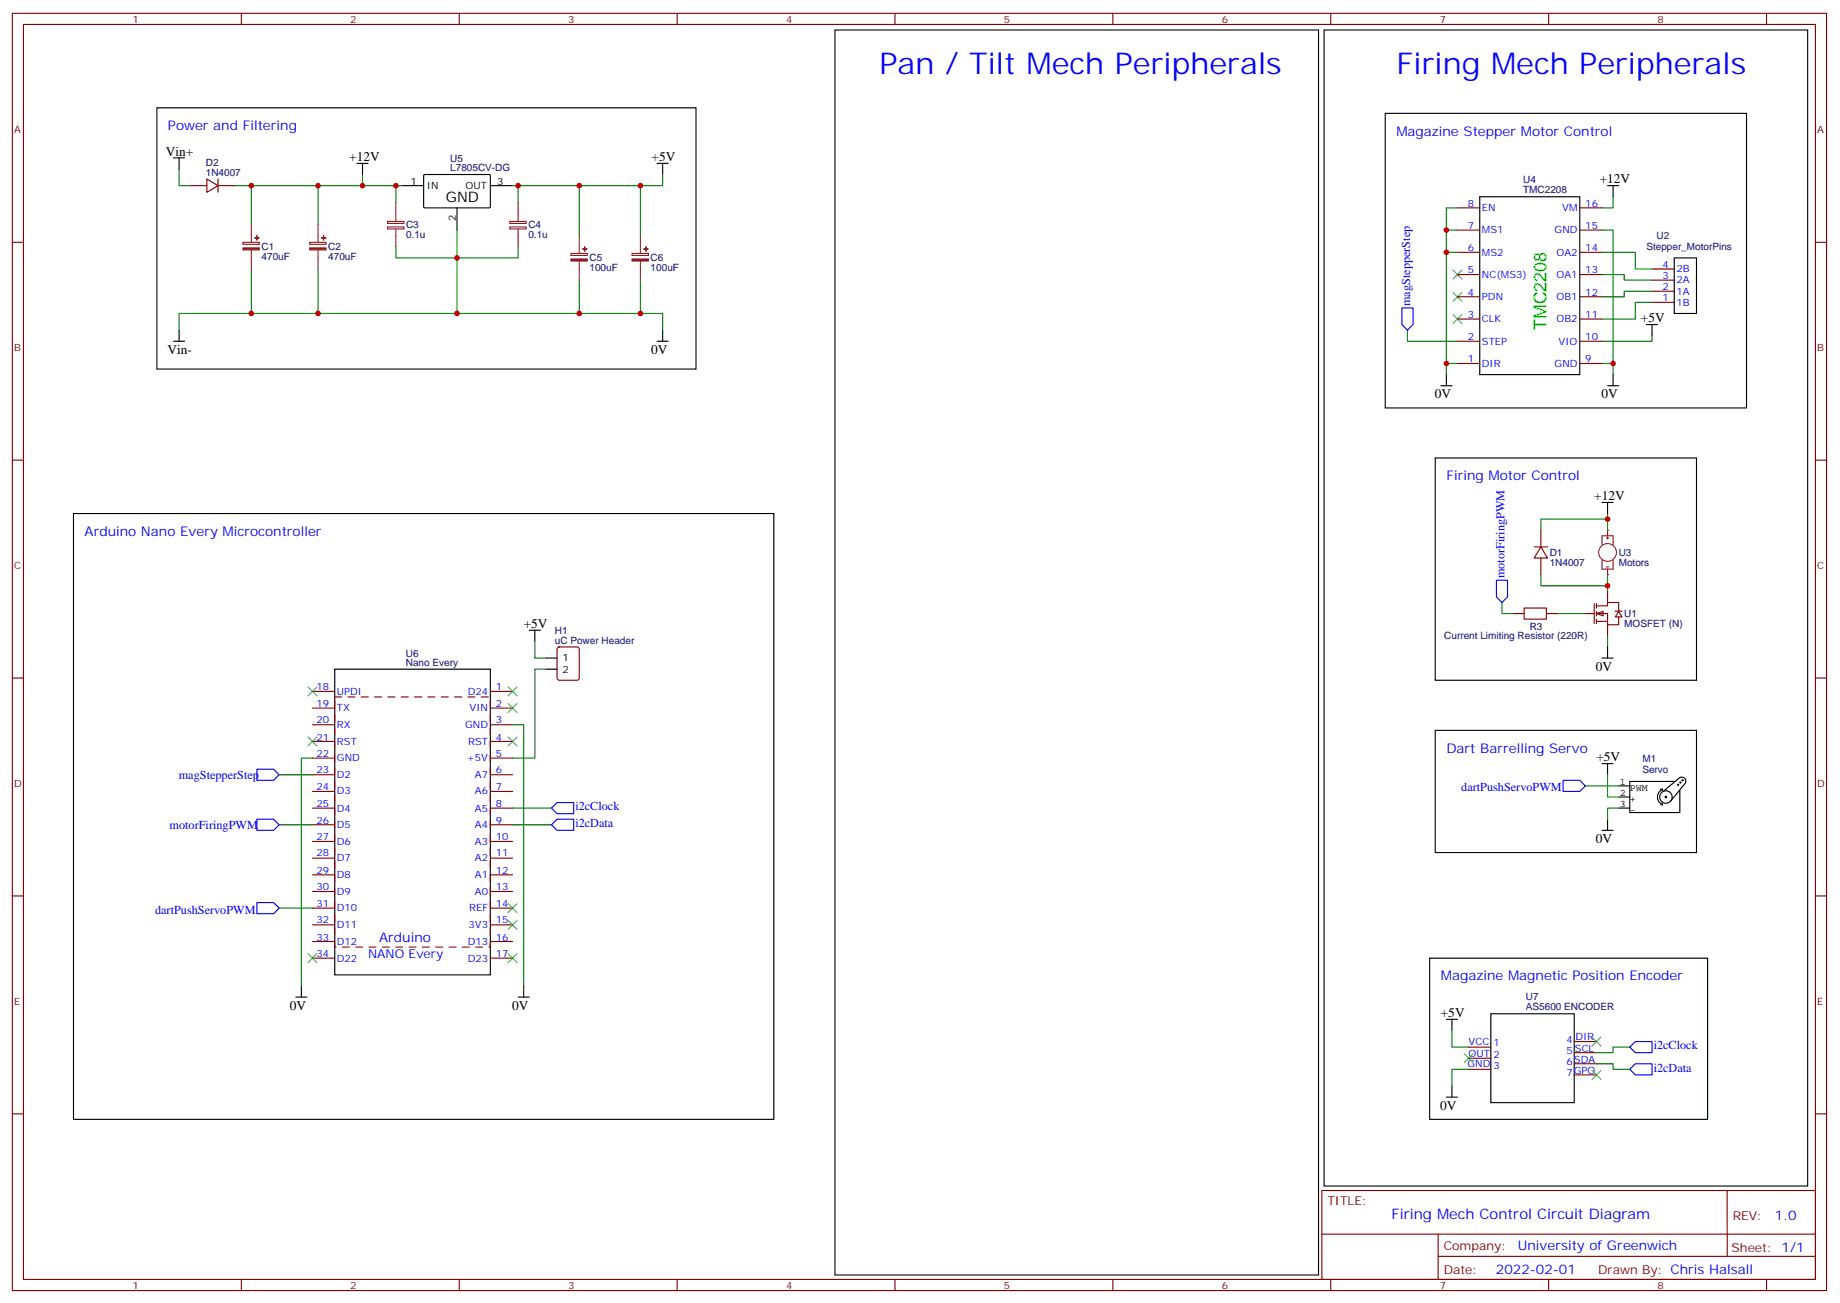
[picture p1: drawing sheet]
<svg xmlns="http://www.w3.org/2000/svg" width="584mm" height="414mm" viewBox="0 0 584 414" stroke-linecap="round" stroke-linejoin="round" font-family="sans-serif">
<g fill="none" stroke="#000" stroke-width=".35">
<path d="M49.8 34.2h171.1v82.9h-171.1zM439.6 36h114.6v93.5h-114.6zM55.1 50.1h3.5M56.8 50.1v3.5M113.3 51.9h3.5M115 51.9v3.5M510.2 58.9h3.5M511.9 58.9v3.5M469.6 62.4h31.7v56.5h-31.7zM55.1 108.3h3.5M56.8 104.8v3.5M208.5 108.3h3.6"/>
<path d="M210.3 104.8v3.5M459 118.9v3.5M511.9 118.9v3.5M522.5 103h3.5M524.3 103v3.5M457.2 122.4h3.6M510.2 122.4h3.5M455.5 145.3h82.9v70.6h-82.9zM508.4 208.8h3.5M510.2 205.3v3.5"/>
</g>
<g fill="none" stroke="#008700" stroke-width=".35">
<path d="M56.8 53.6v5.3h3.6M79.8 58.9v12.4M100.9 58.9v12.4M115 55.4v3.5h-40.5M508.4 73h3.5v45.9M511.9 62.4v3.6h-3.5M79.8 85.4v14.1h-23v5.3M100.9 85.4v14.1h-21.1M508.4 87.1h7v1.8h8.9M508.4 80.1h10.6v5.3h5.3M524.3 96h-5.3v5.2h-10.6M524.3 92.4h-8.9v1.8h-7"/>
<path d="M446.7 104.8v3.5h15.8M462.5 115.4h-3.5v3.5M508.4 115.4h3.5M524.3 106.5v1.8h-15.9M510.2 164.7h-21.2v3.6M510.2 163v5.3M476.6 191.2v3.5h3.6M489 182.4v3.5h21.2M494.3 194.7h8.8M510.2 182.4v5.3M510.2 201.8v3.5"/>
</g>
<g fill="none" stroke="#8c2424" stroke-width=".35">
<path d="M77.1 76.9h5.2v.6h-5.2zM79.8 71.3v5.6M79.8 79.4v6M98.3 76.9h5.2v.6h-5.2zM100.9 71.3v5.6M100.9 79.4v6M508.4 172.9v-2.9h3.5v2.9M508.4 177.8v2.8h3.5v-2.8M509.8 170.7h.7M509.8 179.9h.7M510.2 168.3v1.7M510.2 170.4v.7"/>
<path d="M510.2 180.6v1.8"/>
<circle cx="510.2" cy="175.3" r="2.82"/>
</g>
<g fill="#8c2424" stroke="#8c2424" stroke-width=".35">
<path d="M98.3 78.7h5.2v.6h-5.2z"/>
<path d="M102 75.5h1.4z"/>
<path d="M102.7 74.8v1.4z"/>
<path d="M77.1 78.7h5.2v.6h-5.2z"/>
<path d="M80.8 75.5h1.4z"/>
<path d="M81.5 74.8v1.4z"/>
</g>
<g fill="none" stroke="#870000" stroke-width=".35">
<path d="M60.4 58.9h5.3M65.7 56.8l3.5 2.1-3.5 2.1zM69.2 56.8v4.2M69.2 58.9h5.3M462.5 73h7.1M462.5 66h7.1M501.3 73h7.1M501.3 66h7.1M462.5 94.2h7.1M462.5 87.1h7.1M462.5 80.1h7.1M501.3 94.2h7.1"/>
<path d="M501.3 87.1h7.1M501.3 80.1h7.1M462.5 115.4h7.1M462.5 108.3h7.1M462.5 101.2h7.1M501.3 115.4h7.1M501.3 108.3h7.1M501.3 101.2h7.1M486.9 173.6h4.2M489 173.6l2.1 3.5h-4.2zM489 168.3v5.3M489 177.1v5.3"/>
<path d="M480.2 194.7h3.5M490.7 194.7h3.6"/>
</g>
<path d="M444.9 97.7h3.5v5.3l-1.7 1.8-1.8-1.8zM474.9 184.1h3.5v5.3l-1.8 1.8-1.7-1.8z" fill="none" stroke="#00f" stroke-width=".35"/>
<path d="M461.1 99.8l2.8 2.9M461.1 92.8l2.8 2.8M461.1 85.7l2.8 2.8M463.9 99.8l-2.8 2.9M463.9 92.8l-2.8 2.8M463.9 85.7l-2.8 2.8" fill="none" stroke="#3c3" stroke-width=".35"/>
<path d="M483.7 193h7v3.5h-7z" fill="none" stroke="#a10000" stroke-width=".35"/>
<g fill="#8c2424">
<circle cx="510.2" cy="168.3" r=".18"/>
<circle cx="510.2" cy="182.4" r=".18"/>
</g>
<path d="M524.3 96h7M524.3 92.4h7M524.3 88.9h7M524.3 85.4h7" fill="none" stroke="#870000" stroke-width=".35"/>
<path d="M531.3 81.8h7.1v17.7h-7.1z" fill="none" stroke="#000" stroke-width=".35"/>
<path d="M506.6 194.7l2.1-.7v1.4z" fill="#fff" stroke="#870000" stroke-width=".35"/>
<g fill="none" stroke="#870000" stroke-width=".35">
<path d="M3.9 4.2h575.7v405.4h-575.7zM7.4 7.8h568.7v398.2h-568.7zM76.6 4.2v3.6M145.7 4.2v3.6M214.9 4.2v3.6M284 4.2v3.6M353.2 4.2v3.6M422.3 4.2v3.6M491.5 4.2v3.6M560.6 4.2v3.6M3.9 76.9h3.5M576.1 76.9h3.5"/>
<path d="M3.9 146h3.5M576.1 146h3.5M503.1 194.7h2.8M505.9 191.6v6.3M506.6 192.3h3.6v-1.1h3.5v2.8M506.6 194.7h3.6v3.6h3.5v-2.5M506.6 197.2h3.6M506.6 191.6v1.4M506.6 194v1.4M506.6 196.5v1.4M510.2 187.7v3.5M510.2 198.3v3.5"/>
<path d="M512.5 193.9h2.3M513.7 194l1 1.8h-2.1zM3.9 215.2h3.5M99.2 219.4h7M155.6 219.4h7.1M177 205.5l.5-.2h5.6l.7 .4v9.5l-.4 .6-5.9 .1-.7-.5v-9.4zM576.1 215.2h3.5M99.2 224.7h7M99.2 230h7M99.2 235.3h7M155.6 224.7h7.1M155.6 230h7.1"/>
<path d="M155.6 235.3h7.1M99.2 240.6h7M99.2 245.9h7M99.2 251.2h7M99.2 256.5h7M155.6 240.6h7.1M155.6 245.9h7.1M155.6 251.2h7.1M155.6 256.5h7.1M99.2 261.8h7M99.2 267.1h7M99.2 272.3h7"/>
<path d="M99.2 277.6h7M155.6 261.8h7.1M155.6 267.1h7.1M155.6 272.3h7.1M155.6 277.6h7.1M3.9 284.3h3.5M99.2 282.9h7M99.2 288.2h7M99.2 293.5h7M99.2 298.8h7M155.6 282.9h7.1M155.6 288.2h7.1"/>
<path d="M155.6 293.5h7.1M155.6 298.8h7.1M576.1 284.3h3.5M99.2 304.1h7M155.6 304.1h7.1M466.1 339.4h7M466.1 335.8h7M466.1 332.3h7M499.6 337.6h7M499.6 334.1h7M499.6 330.6h7M3.9 353.5h3.5"/>
<path d="M499.6 341.1h7M576.1 353.5h3.5M419.5 377.8h156.6v28.2h-156.6zM548.1 377.8v20.9M419.5 391.7h156.5M456.4 398.7h119.6M456.4 391.7v14.1M76.6 406v3.6M145.7 406v3.6M214.9 406v3.6M284 406v3.6M353.2 406v3.6"/>
<path d="M422.3 406v3.6M491.5 406v3.6M560.6 406v3.6"/>
</g>
<g fill="none" stroke="#000" stroke-width=".35">
<path d="M265 9.5h153.4v395.1h-153.4zM420.2 9.5h153.5v366.9h-153.5zM127.4 58.9h7M134.5 55.6l.3-.2h20.6l.2 .3v10.1l-.3 .2-20.7-.1-.2-.3zM155.6 58.9h7.1M208.5 51.9h3.6M210.3 51.9v3.5M145 66v7M508.4 159.5h3.5M510.2 159.5v3.5M23.3 163h222.3v192.2h-222.3zM106.2 212.4h49.4v97h-49.4z"/>
<path d="M168 200h3.5M169.7 200v3.6M173.2 208.8h3.6M173.2 212.4h3.6M455.5 231.8h82.9v38.8h-82.9zM508.4 242.4h3.5M510.2 242.4v3.5M510.2 260v3.5M513.7 249.4h3.5M513.7 252.9h3.5M513.7 256.5h3.5M526.9 250.5h.7"/>
<path d="M527.1 255.4h.5M527.4 254.9l.2 .5M527.6 250.5l-.2 .5M527.6 250.5a2.68 2.68 0 0 0-1.6 2.4 2.68 2.68 0 0 0 1.6 2.5M527.8 251.2l5.3-4.4a1.31 1.31 0 0 1 1.5 .2 1.31 1.31 0 0 1 .2 1.5l-4.7 5.9M528.9 252.9l-.2-.2-.3 .2 .5 .2M530.6 252.9a1.98 1.98 0 0 0-2.9-1.7 1.98 1.98 0 0 0-.1 3.4 1.98 1.98 0 0 0 3-1.5M531.3 248h-14.1v9.9h15.9v-7.1M532.7 249.1l-.1-.2-.2 .2 .3 .1M533.4 248.4l-.1-.2-.2 .2 .3 .1M534.1 247.6l-.1-.1-.2 .1 .3 .2M508.4 263.5h3.5"/>
<path d="M93.9 316.4h3.5M95.6 312.9v3.5M164.4 316.4h3.6M166.2 312.9v3.5M453.7 304.1h88.2v51.1h-88.2zM459 323.5h3.5M460.8 323.5v3.5M473.1 321.7h26.5v28.3h-26.5zM459 348.2h3.5M460.8 344.7v3.5"/>
</g>
<g fill="none" stroke="#008700" stroke-width=".35">
<path d="M115 58.9h12.4M125.6 58.9v5.3M164.4 58.9v5.3M183.8 58.9v15.9M203.2 58.9v15.9M210.3 55.4v3.5h-47.6M125.6 78.3v3.5h38.8v-3.5M145 73v26.5M462.5 73h-3.5v7.1M462.5 66h-3.5v7M100.9 99.5h44.1M183.8 88.9v10.6h-38.8"/>
<path d="M203.2 88.9v10.6h-19.4M203.2 99.5h7.1v5.3M462.5 80.1h-3.5v35.3M169.7 203.6v5.2h3.5M173.2 212.4h-3.5v28.2h-7M162.7 230h3.5v82.9M88.6 245.9h10.6M99.2 240.6h-3.6v72.3M162.7 256.5h12.3M503.1 249.4h10.6M510.2 245.9v7h3.5M513.7 256.5h-3.5v3.5"/>
<path d="M88.6 261.8h10.6M162.7 261.8h12.3M88.6 288.2h10.6M460.8 327v5.3h5.3M466.1 339.4h-5.3v5.3M506.6 337.6h5.3v1.8h5.3M517.2 332.3h-5.3v1.8h-5.3"/>
</g>
<g fill="none" stroke="#8c2424" stroke-width=".35">
<path d="M123 70.3h5.2v.6h-5.2zM123 72h5.2v.7h-5.2zM125.6 64.2v6M125.6 72.7v5.6M161.8 70.3h5.2v.6h-5.2zM161.8 72h5.2v.7h-5.2zM164.4 64.2v6M164.4 72.7v5.6M183.8 74.8v5.6M203.2 74.8v5.6M181.2 80.4h5.2v.7h-5.2zM183.8 82.9v6"/>
<path d="M200.6 80.4h5.2v.7h-5.2zM203.2 82.9v6"/>
</g>
<g fill="#8c2424" stroke="#8c2424" stroke-width=".35">
<path d="M181.2 82.2h5.2v.6h-5.2z"/>
<path d="M184.9 79l1.4 .1z"/>
<path d="M185.6 78.3v1.4z"/>
<path d="M200.6 82.2h5.2v.6h-5.2z"/>
<path d="M204.3 79l1.4 .1z"/>
<path d="M205 78.3v1.4z"/>
</g>
<path d="M106.2 221.2h49.4v79.4h-49.4z" fill="none" stroke="#900" stroke-width=".35" stroke-dasharray="2.1 2.1"/>
<g fill="none" stroke="#3c3" stroke-width=".35">
<path d="M97.8 218l2.8 2.8M100.6 218l-2.8 2.8M161.3 218l2.8 2.8M164.1 218l-2.8 2.8M97.8 233.9l2.8 2.8M100.6 233.9l-2.8 2.8M161.3 233.9l2.8 2.8M161.3 223.3l2.8 2.8M164.1 233.9l-2.8 2.8M164.1 223.3l-2.8 2.8M161.3 292.1l2.8 2.8M161.3 286.8l2.8 2.8"/>
<path d="M164.1 292.1l-2.8 2.8M164.1 286.8l-2.8 2.8M97.8 302.7l2.8 2.8M100.6 302.7l-2.8 2.8M161.3 302.7l2.8 2.8M164.1 302.7l-2.8 2.8M464.6 334.4l2.9 2.9M467.5 334.4l-2.9 2.9M505.2 329.1l2.8 2.9M505.2 339.7l2.8 2.8M508 329.1l-2.8 2.9M508 339.7l-2.8 2.8"/>
</g>
<path d="M81.5 244.1h5.3l1.8 1.8-1.8 1.7h-5.3zM81.5 260h5.3l1.8 1.8-1.8 1.7h-5.3zM175 256.5l1.8-1.8h5.3v3.5h-5.3zM496 247.6h5.3l1.8 1.8-1.8 1.8h-5.3zM175 261.8l1.8-1.8h5.3v3.5h-5.3zM81.5 286.5h5.3l1.8 1.7-1.8 1.8h-5.3zM517.2 339.4l1.8-1.8h5.3v3.5h-5.3zM517.2 332.3l1.8-1.7h5.3v3.5h-5.3z" fill="none" stroke="#00f" stroke-width=".35"/>
<g fill="#c00">
<circle cx="79.8" cy="99.5" r=".88"/>
<circle cx="100.9" cy="58.9" r=".88"/>
<circle cx="79.8" cy="58.9" r=".88"/>
<circle cx="510.2" cy="185.9" r=".88"/>
<circle cx="510.2" cy="164.7" r=".88"/>
<circle cx="511.9" cy="115.4" r=".88"/>
<circle cx="115" cy="58.9" r=".88"/>
<circle cx="125.6" cy="58.9" r=".88"/>
<circle cx="145" cy="81.8" r=".88"/>
<circle cx="164.4" cy="58.9" r=".88"/>
<circle cx="145" cy="99.5" r=".88"/>
<circle cx="183.8" cy="99.5" r=".88"/>
<circle cx="183.8" cy="58.9" r=".88"/>
<circle cx="203.2" cy="58.9" r=".88"/>
<circle cx="100.9" cy="99.5" r=".88"/>
<circle cx="203.2" cy="99.5" r=".88"/>
<circle cx="459" cy="115.4" r=".88"/>
<circle cx="459" cy="80.1" r=".88"/>
<circle cx="459" cy="73" r=".88"/>
</g>
<g font-size="9.5" fill="#00f">
<text x="279.1" y="23.6">Pan / Tilt Mech Peripherals</text>
<text x="443.1" y="23.6">Firing Mech Peripherals</text>
</g>
<text font-size="5.6" fill="#0f0" x="490.7" y="104.8" transform="rotate(-90 490.7 104.8)">TMC2208</text>
<text font-size="4.6" x="141.5" y="64.2">GND</text>
<text font-size="4.6" fill="#00f" x="441.6" y="386.9">Firing Mech Control Circuit Diagram</text>
<g font-size="4.2" fill="#00f">
<text x="53.3" y="41.3">Power and Filtering</text>
<text x="443.1" y="43">Magazine Stepper Motor Control</text>
<text x="459" y="152.4">Firing Motor Control</text>
<text x="26.8" y="170">Arduino Nano Every Microcontroller</text>
<text x="459" y="238.8">Dart Barrelling Servo</text>
<text x="120.3" y="298.8">Arduino</text>
<text x="457.2" y="311.1">Magazine Magnetic Position Encoder</text>
<text x="563.3" y="387.1">1.0</text>
<text x="481.7" y="396.6">University of Greenwich</text>
<text x="474.7" y="404.5">2022-02-01</text>
</g>
<g font-size="4.2">
<text x="52.6" y="49.4">Vin+</text>
<text x="110.8" y="51.2">+12V</text>
<text x="206.8" y="51.2">+5V</text>
<text x="507.7" y="58.2">+12V</text>
<text x="520.7" y="102.3">+5V</text>
<text x="53.1" y="112.3">Vin-</text>
<text x="206.6" y="112.3">0V</text>
<text x="455.3" y="126.4">0V</text>
<text x="508.2" y="126.4">0V</text>
<text x="505.9" y="158.7">+12V</text>
<text x="166.2" y="199.3">+5V</text>
<text x="506.5" y="212.8">0V</text>
<text x="506.6" y="241.7">+5V</text>
<text x="506.5" y="267.5">0V</text>
<text x="91.9" y="320.4">0V</text>
<text x="162.5" y="320.4">0V</text>
<text x="457.2" y="322.8">+5V</text>
<text x="457.1" y="352.1">0V</text>
</g>
<g font-size="3.9" fill="#00f">
<text x="447.5" y="97.1" transform="rotate(-90 447.5 97.1)">magStepperStep</text>
<text x="477.4" y="183.5" transform="rotate(-90 477.4 183.5)">motorFiringPWM</text>
<text x="56.7" y="247.4">magStepperStep</text>
<text x="463.7" y="251.2">dartPushServoPWM</text>
<text x="182.6" y="257.2">i2cClock</text>
<text x="53.8" y="263">motorFiringPWM</text>
<text x="182.6" y="262.5">i2cData</text>
<text x="49.2" y="290">dartPushServoPWM</text>
<text x="116.8" y="304.1">NANO Every</text>
<text x="524.8" y="333">i2cClock</text>
<text x="524.8" y="340.1">i2cData</text>
</g>
<g font-size="3.9" fill="#800">
<text x="421.3" y="382.4">TITLE:</text>
<text x="549.9" y="387.1">REV:</text>
<text x="458.2" y="396.6">Company:</text>
<text x="549.5" y="397.2">Sheet: 1/1</text>
<text x="458.2" y="404.3">Date:</text>
<text x="507.2" y="404.4">Drawn By: Chris Halsall</text>
</g>
<g font-size="3.2" fill="#800">
<text x="42" y="7.2">1</text>
<text x="111.2" y="7.2">2</text>
<text x="180.3" y="7.2">3</text>
<text x="249.4" y="7.2">4</text>
<text x="318.6" y="7.2">5</text>
<text x="387.7" y="7.2">6</text>
<text x="456.9" y="7.2">7</text>
<text x="526" y="7.2">8</text>
<text x="4.4" y="42.3">A</text>
<text x="576.7" y="42.3">A</text>
<text x="4.4" y="111.5">B</text>
<text x="576.7" y="111.5">B</text>
<text x="4.4" y="180.6">C</text>
<text x="576.7" y="180.6">C</text>
<text x="4.4" y="249.8">D</text>
<text x="576.7" y="249.8">D</text>
<text x="4.4" y="318.9">E</text>
<text x="576.7" y="318.9">E</text>
<text x="42" y="409">1</text>
<text x="111.2" y="409">2</text>
<text x="180.3" y="409">3</text>
<text x="249.4" y="409">4</text>
<text x="318.6" y="409">5</text>
<text x="387.7" y="409">6</text>
<text x="456.9" y="409">7</text>
<text x="526" y="409">8</text>
</g>
<g font-size="3.2" fill="#000080">
<text x="65.3" y="52.6">D2</text>
<text x="142.9" y="51.3">U5</text>
<text x="65.3" y="55.7">1N4007</text>
<text x="142.9" y="54.2">L7805CV-DG</text>
<text x="483.4" y="58.2">U4</text>
<text x="483.4" y="61.4">TMC2208</text>
<text x="128.9" y="75.6">0.1u</text>
<text x="128.9" y="72.4">C3</text>
<text x="167.7" y="75.6">0.1u</text>
<text x="167.7" y="72.4">C4</text>
<text x="525.7" y="75.9">U2</text>
<text x="83" y="82.5">470uF</text>
<text x="83" y="79.4">C1</text>
<text x="104.2" y="82.5">470uF</text>
<text x="104.2" y="79.4">C2</text>
<text x="187.1" y="82.9">C5</text>
<text x="206.5" y="82.9">C6</text>
<text x="522.5" y="79.4">Stepper_MotorPins</text>
<text x="187.1" y="86.1">100uF</text>
<text x="206.5" y="86.1">100uF</text>
<text x="491.8" y="179.7">1N4007</text>
<text x="491.8" y="176.5">D1</text>
<text x="513.7" y="179.7">Motors</text>
<text x="513.7" y="176.5">U3</text>
<text x="515.5" y="195.9">U1</text>
<text x="176.1" y="201.1">H1</text>
<text x="458.3" y="202.9">Current Limiting Resistor (220R)</text>
<text x="485.5" y="200">R3</text>
<text x="515.5" y="199.1">MOSFET (N)</text>
<text x="128.8" y="208.4">U6</text>
<text x="176.1" y="204.3">uC Power Header</text>
<text x="128.8" y="211.3">Nano Every</text>
<text x="521.2" y="245.2">Servo</text>
<text x="521.2" y="241.8">M1</text>
<text x="484.2" y="317.5">U7</text>
<text x="484.2" y="320.7">AS5600 ENCODER</text>
</g>
<g font-size="3.2">
<text x="130.3" y="58.6">1</text>
<text x="135.5" y="60">IN</text>
<text x="147.8" y="60">OUT</text>
<text x="157.7" y="58.6">3</text>
<text x="144.7" y="70.1" transform="rotate(-90 144.7 70.1)">2</text>
<text x="178.5" y="209.9">1</text>
<text x="178.5" y="213.4">2</text>
<text x="514" y="249.1">1</text>
<text x="517.2" y="250.9">PWM</text>
<text x="514" y="252.6">2</text>
<text x="514" y="256.1">3</text>
<text x="517.2" y="254.4">+</text>
<text x="517.2" y="258">-</text>
</g>
<g font-size="3.2" fill="#00f">
<text x="465.8" y="65.6">8</text>
<text x="503.1" y="65.6">16</text>
<text x="470.3" y="67">EN</text>
<text x="495.8" y="67">VM</text>
<text x="465.8" y="72.7">7</text>
<text x="470.3" y="74.1">MS1</text>
<text x="493.3" y="74.1">GND</text>
<text x="503.1" y="72.7">15</text>
<text x="465.8" y="79.7">6</text>
<text x="470.3" y="81.1">MS2</text>
<text x="493.9" y="81.1">OA2</text>
<text x="503.1" y="79.7">14</text>
<text x="465.8" y="86.8">5</text>
<text x="470.3" y="88.2">NC(MS3)</text>
<text x="493.9" y="88.2">OA1</text>
<text x="503.1" y="86.8">13</text>
<text x="527.5" y="88.5">3</text>
<text x="527.5" y="85">4</text>
<text x="532" y="90">2A</text>
<text x="532" y="86.4">2B</text>
<text x="465.8" y="93.8">4</text>
<text x="470.3" y="95.2">PDN</text>
<text x="493.9" y="95.2">OB1</text>
<text x="503.1" y="93.8">12</text>
<text x="527.5" y="95.6">1</text>
<text x="527.5" y="92.1">2</text>
<text x="532" y="93.5">1A</text>
<text x="465.8" y="100.9">3</text>
<text x="503.1" y="100.9">11</text>
<text x="532" y="97">1B</text>
<text x="465.8" y="107.9">2</text>
<text x="470.3" y="102.3">CLK</text>
<text x="493.9" y="102.3">OB2</text>
<text x="503.1" y="107.9">10</text>
<text x="470.3" y="109.4">STEP</text>
<text x="494.6" y="109.4">VIO</text>
<text x="465.8" y="115">1</text>
<text x="470.3" y="116.4">DIR</text>
<text x="493.3" y="116.4">GND</text>
<text x="503.1" y="115">9</text>
<text x="100.4" y="219.1">18</text>
<text x="106.9" y="220.5">UPDI</text>
<text x="148.4" y="220.5">D24</text>
<text x="157.4" y="219.1">1</text>
<text x="100.4" y="224.3">19</text>
<text x="106.9" y="225.7">TX</text>
<text x="149" y="225.7">VIN</text>
<text x="157.4" y="224.3">2</text>
<text x="100.4" y="229.5">20</text>
<text x="106.9" y="230.9">RX</text>
<text x="147.6" y="230.9">GND</text>
<text x="157.4" y="229.5">3</text>
<text x="100.4" y="235">21</text>
<text x="106.9" y="236.4">RST</text>
<text x="148.6" y="236.4">RST</text>
<text x="157.4" y="235">4</text>
<text x="100.4" y="245.4">23</text>
<text x="100.4" y="240.2">22</text>
<text x="106.9" y="241.7">GND</text>
<text x="148.1" y="241.7">+5V</text>
<text x="157.4" y="240.2">5</text>
<text x="157.4" y="245.4">6</text>
<text x="100.4" y="250.6">24</text>
<text x="106.9" y="246.9">D2</text>
<text x="150.7" y="246.9">A7</text>
<text x="157.4" y="250.6">7</text>
<text x="100.4" y="256.2">25</text>
<text x="106.9" y="257.6">D4</text>
<text x="106.9" y="252.1">D3</text>
<text x="150.7" y="252.1">A6</text>
<text x="150.7" y="257.6">A5</text>
<text x="157.4" y="256.2">8</text>
<text x="100.4" y="261.4">26</text>
<text x="106.9" y="262.8">D5</text>
<text x="150.7" y="262.8">A4</text>
<text x="157.4" y="261.4">9</text>
<text x="100.4" y="266.6">27</text>
<text x="106.9" y="268">D6</text>
<text x="150.7" y="268">A3</text>
<text x="157.4" y="266.6">10</text>
<text x="100.4" y="271.8">28</text>
<text x="106.9" y="273.2">D7</text>
<text x="150.7" y="273.2">A2</text>
<text x="157.4" y="271.8">11</text>
<text x="100.4" y="277.4">29</text>
<text x="106.9" y="278.8">D8</text>
<text x="150.7" y="278.8">A1</text>
<text x="157.4" y="277.4">12</text>
<text x="100.4" y="287.8">31</text>
<text x="100.4" y="282.6">30</text>
<text x="106.9" y="284">D9</text>
<text x="150.7" y="284">A0</text>
<text x="157.4" y="282.6">13</text>
<text x="157.4" y="287.8">14</text>
<text x="100.4" y="293">32</text>
<text x="106.9" y="289.2">D10</text>
<text x="148.9" y="289.2">REF</text>
<text x="157.4" y="293">15</text>
<text x="100.4" y="298.5">33</text>
<text x="106.9" y="299.9">D12</text>
<text x="106.9" y="294.4">D11</text>
<text x="148.4" y="299.9">D13</text>
<text x="148.7" y="294.4">3V3</text>
<text x="157.4" y="298.5">16</text>
<text x="100.4" y="303.7">34</text>
<text x="106.9" y="305.2">D22</text>
<text x="148.4" y="305.2">D23</text>
<text x="157.4" y="303.7">17</text>
<text x="466.1" y="335.5">OUT</text>
<text x="466.1" y="331.6">VCC</text>
<text x="473.9" y="335.8">2</text>
<text x="473.9" y="332">1</text>
<text x="497.1" y="334.4">5</text>
<text x="497.1" y="330.9">4</text>
<text x="499.8" y="333.7">SCL</text>
<text x="499.9" y="330.2">DIR</text>
<text x="465.7" y="338.7">GND</text>
<text x="473.9" y="339.4">3</text>
<text x="497.1" y="341.5">7GPO</text>
<text x="497.1" y="338">6SDA</text>
</g>
</svg>
